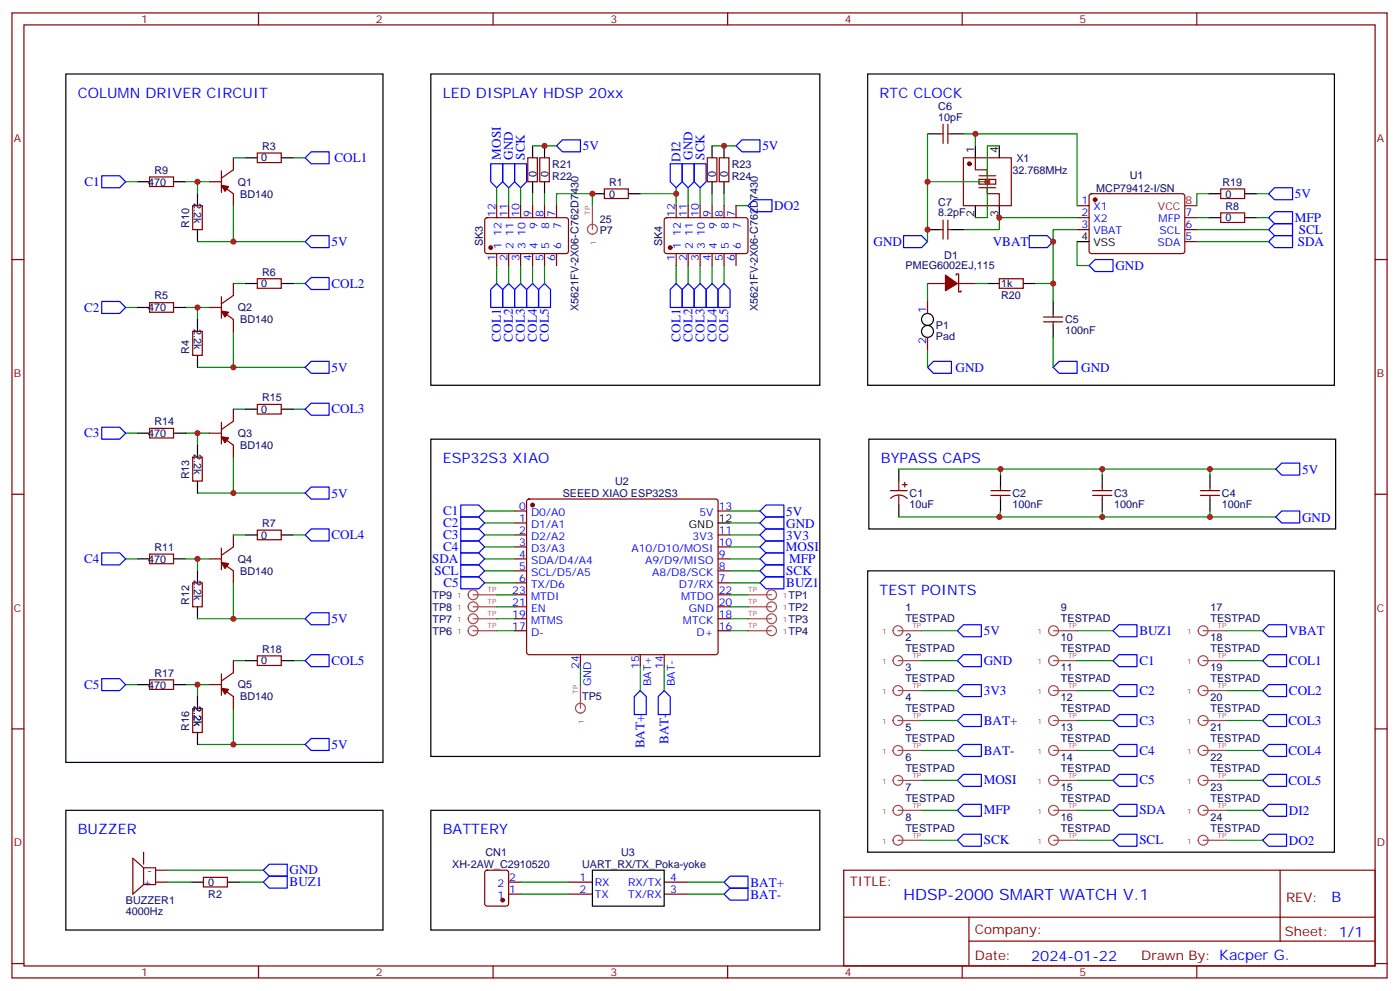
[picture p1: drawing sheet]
<svg xmlns="http://www.w3.org/2000/svg" width="413mm" height="292mm" viewBox="0 0 413 292" stroke-linecap="round" stroke-linejoin="round" font-family="sans-serif">
<g fill="none" stroke="#870000" stroke-width=".35">
<path d="M3.5 3.8h405.4v284.3h-405.4zM7.1 7.3h398.2v277.3h-398.2zM76.2 3.8v3.5M145.3 3.8v3.5M214.5 3.8v3.5M283.6 3.8v3.5M352.8 3.8v3.5M276.9 39.4h1.1M278 36.6v5.7M279.4 36.6v5.7M279.4 39.4h1.1M44.1 52.1h7.1v2.9h-7.1z"/>
<path d="M61.7 53.6h3.6M65.3 50.4v6.3M66.3 55.3l2.5 1.8v3.5M68.8 46.5v3.5l-3.5 2.5M75.8 45.1h7.1v2.8h-7.1zM155.6 46.5h2.8v7.1h-2.8zM159.1 46.5h2.8v7.1h-2.8zM178.2 55.7h7v2.8h-7zM208.5 46.5h2.8v7.1h-2.8zM212 46.5h2.8v7.1h-2.8zM284 46.5h14.1v14.1h-14.1zM287.5 46.5v3.5h3.5v1.8"/>
<path d="M288.6 52.8h4.9v1.5h-4.9zM291 55.3v1.8h3.6v3.5M321.3 57.3l.4-.2h27.1l.4 .7v16.5l-.7 .4h-27l-.5-.7v-16.2zM359.8 55.7h7.1v2.8h-7.1zM3.5 76.5h3.6M56.8 60.6h2.8v7.1h-2.8zM143.1 64.3l.5-.2 23.5 .1 .5 .6-.1 9.5-.6 .4h-23.6l-.4-.7v-9.2zM146.4 60.6v3.5M146.4 74.7v3.5M149.9 60.6v3.5M149.9 74.7v3.5M153.5 60.6v3.5"/>
<path d="M153.5 74.7v3.5M157 60.6v3.5M157 74.7v3.5M160.5 60.6v3.5M160.5 74.7v3.5M164 60.6v3.5M164 74.7v3.5M196 64.3l.5-.2 23.6 .1 .4 .6-.1 9.5-.6 .4h-23.6l-.4-.7v-9.2zM199.3 60.6v3.5M199.3 74.7v3.5M202.8 60.6v3.5M202.8 74.7v3.5"/>
<path d="M206.4 60.6v3.5M206.4 74.7v3.5M209.9 60.6v3.5M209.9 74.7v3.5M213.4 60.6v3.5M213.4 74.7v3.5M217 60.6v3.5M217 74.7v3.5M276.9 67.7h1.1M278 64.8v5.7M279.4 67.7h1.1M279.4 64.8v5.7"/>
<path d="M317.5 60.6h3.5M317.5 64.1h3.5M317.5 67.7h3.5M349.2 64.1h3.6M349.2 67.7h3.6M349.2 71.2h3.6M359.8 62.7h7.1v2.8h-7.1zM405.3 76.5h3.6M44.1 89.2h7.1v2.8h-7.1zM56.8 97.6h2.8v7.1h-2.8zM61.7 90.6h3.6M65.3 87.4v6.4"/>
<path d="M66.3 92.4l2.5 1.7v3.5M68.8 83.5v3.6l-3.5 2.4M75.8 82.1h7.1v2.8h-7.1zM273.4 83.5h5.3M273.4 88.8v3.6M273.4 99.4v3.5M281.9 81.1v-.4h.7v5.3h.7v-.3M282.2 83.5h5.3M294.6 82.1h7v2.8h-7zM307.6 94.8h5.7M307.6 93.4h5.7M310.4 92.4v1"/>
<path d="M310.4 94.8v1.1M75.8 119.2h7.1v2.8h-7.1zM44.1 126.2h7.1v2.8h-7.1zM56.8 134.7h2.8v7h-2.8zM61.7 127.6h3.6M65.3 124.5v6.3M66.3 129.4l2.5 1.8v3.5M68.8 120.6v3.5l-3.5 2.5M3.5 145.6h3.6M68.8 157.6v3.5l-3.5 2.5M75.8 156.2h7.1v2.8h-7.1zM151.7 150.6h3.5"/>
<path d="M151.7 154.1h3.5M151.7 157.6h3.5M155.5 147.2l.4-.2h55.1l.5 .2 .2 .5v44.5l-.3 .5-.4 .2h-55.1l-.5-.2-.2-.5v-44.5zM211.7 150.6h3.5M211.7 157.6h3.5M262.5 144.6h4.9M262.5 146.8a3.5 3.5 0 0 1 4.9 .1M264.9 141.7v2.9M264.9 146v2.8M266 142.8h1.4M266.7 142.1v1.4M292.1 144.6h5.6"/>
<path d="M292.1 146h5.6M294.9 143.5v1.1M294.9 146v1M322.1 144.6h5.6M322.1 146h5.6M324.9 143.5v1.1M324.9 146v1M353.8 144.6h5.7M353.8 146h5.7M356.7 143.5v1.1M356.7 146v1M405.3 145.6h3.6"/>
<path d="M44.1 163.3h7.1v2.8h-7.1zM56.8 171.7h2.8v7.1h-2.8zM61.7 164.7h3.6M65.3 161.5v6.4M66.3 166.4l2.5 1.8v3.5M151.7 161.1h3.5M151.7 164.7h3.5M151.7 168.2h3.5M151.7 171.7h3.5M151.7 175.3h3.5M151.7 178.8h3.5M211.7 161.1h3.5"/>
<path d="M211.7 164.7h3.5M211.7 168.2h3.5M211.7 171.7h3.5M211.7 175.3h3.5M211.7 178.8h3.5M65.3 198.5v6.4M68.8 194.7v3.5l-3.5 2.5M75.8 193.3h7.1v2.8h-7.1zM151.7 182.3h3.5M151.7 185.8h3.5M171.1 192.9v3.5M188.7 192.9v3.5"/>
<path d="M195.8 192.9v3.5M211.7 182.3h3.5M211.7 185.8h3.5M3.5 214.8h3.6M44.1 200.3h7.1v2.8h-7.1zM56.8 208.8h2.8v7h-2.8zM61.7 201.7h3.6M66.3 203.5l2.5 1.7v3.6M405.3 214.8h3.6M42.3 251.1v3.5M42.3 255.7v4.9M42.3 255.7h3.6v4.9h-3.6"/>
<path d="M42.3 255.7l-3.1-2.8v10.6l3.1-2.9M45.9 256.4h3.5M45.9 259.9h3.5M60 258.5h7v2.8h-7zM143.1 256.6l.5-.2h5.6l.7 .4v9.5l-.4 .6-5.9 .1-.7-.5v-9.4zM149.9 259.9h3.6M167.6 259.9h7M195.8 259.9h7M248.7 256.4h156.6v28.2h-156.6zM377.3 256.4v20.9M149.9 263.5h3.6M167.6 263.5h7"/>
<path d="M195.8 263.5h7M248.7 270.2h156.5M285.6 277.3h119.6M285.6 270.2v14.2M3.5 283.9h3.6M76.2 284.6v3.5M145.3 284.6v3.5M214.5 284.6v3.5M283.6 284.6v3.5M352.8 284.6v3.5M405.3 283.9h3.6"/>
</g>
<g fill="#870000" stroke="#870000" stroke-width=".35">
<path d="M65.3 54.6l2.1 .4-1.1 1.4z"/>
<path d="M65.3 91.7l2.1 .3-1.1 1.4z"/>
<path d="M65.3 165.7l2.1 .4-1.1 1.4z"/>
<path d="M65.3 128.7l2.1 .3-1.1 1.5z"/>
<path d="M65.3 202.8l2.1 .3-1.1 1.4z"/>
<path d="M278.7 81.1l3.5 2.4-3.5 2.2z"/>
<circle cx="157" cy="148.8" r=".53"/>
<circle cx="322.8" cy="58.8" r=".53"/>
<circle cx="148.2" cy="265.2" r=".53"/>
<circle cx="285.7" cy="48.3" r=".53"/>
<circle cx="144.6" cy="73" r=".53"/>
<circle cx="197.6" cy="73" r=".53"/>
</g>
<g fill="none" stroke="#000" stroke-width=".35">
<path d="M19.4 21.8h93.5v202.8h-93.5zM127 21.8h114.7v91.7h-114.7zM255.8 21.8h137.5v91.7h-137.5zM273.4 39.4h3.5M280.5 39.4h3.5M40.6 53.6h3.5M51.2 53.6h3.5M58.2 57.1v3.5M72.3 46.5h3.5M82.9 46.5h3.5M157 43v3.5M157 53.6v3.5"/>
<path d="M160.5 43v3.5M160.5 53.6v3.5M174.6 57.1h3.6M185.2 57.1h3.5M209.9 43v3.5M209.9 53.6v3.5M213.4 43v3.5M213.4 53.6v3.5M287.5 43v3.5M294.6 43v3.5M356.3 57.1h3.5M366.9 57.1h3.5"/>
<path d="M58.2 67.7v3.5M273.4 67.7h3.5M280.5 67.7h3.5M287.5 60.6v3.5M294.6 60.6v3.5M317.5 71.2h3.5M356.3 64.1h3.5M366.9 64.1h3.5M40.6 90.6h3.5M51.2 90.6h3.5M58.2 94.1v3.5M72.3 83.5h3.5"/>
<path d="M82.9 83.5h3.5M291 83.5h3.6M301.6 83.5h3.6M310.4 88.8v3.6M310.4 95.9v3.5M58.2 104.7v3.5M40.6 127.6h3.5M51.2 127.6h3.5M58.2 131.2v3.5M72.3 120.6h3.5M82.9 120.6h3.5M127 129.4h114.7v93.5h-114.7z"/>
<path d="M256.1 129.4h137.6v26.5h-137.6zM264.9 138.2v3.5M294.9 140v3.5M324.9 140v3.5M356.7 140v3.5M58.2 141.7v3.6M72.3 157.6h3.5M82.9 157.6h3.5M211.7 154.1h3.5M264.9 148.8v3.5M294.9 147v3.6M324.9 147v3.6"/>
<path d="M356.7 147v3.6M40.6 164.7h3.5M51.2 164.7h3.5M58.2 168.2v3.5M58.2 178.8v3.5M255.8 168.2h137.5v82.9h-137.5zM72.3 194.7h3.5M82.9 194.7h3.5M40.6 201.7h3.5M51.2 201.7h3.5M58.2 205.2v3.6M58.2 215.8v3.6"/>
<path d="M19.4 238.8h93.5v35.2h-93.5zM127 238.8h114.7v35.2h-114.7zM56.4 259.9h3.6M67 259.9h3.6M174.6 256.4h21.2v10.6h-21.2z"/>
<circle cx="273.4" cy="94.1" r="1.76"/>
<circle cx="273.4" cy="97.6" r="1.76"/>
</g>
<path d="M349.2 60.6h3.6" fill="none" stroke="#f00" stroke-width=".35"/>
<g fill="none" stroke="#00f" stroke-width=".35">
<path d="M30 51.8h5.3l1.7 1.8-1.7 1.7h-5.3zM91.7 44.7h5.3v3.6h-5.3l-1.7-1.8zM144.6 48.3h3.6v5.3l-1.8 1.7-1.8-1.7zM148.2 48.3h3.5v5.3l-1.8 1.7-1.7-1.7zM151.7 48.3h3.5v5.3l-1.7 1.7-1.8-1.7zM164 43l1.8-1.8h5.3v3.5h-5.3zM197.6 48.3h3.5v5.3l-1.8 1.7-1.7-1.7zM201.1 48.3h3.5v5.3l-1.8 1.7-1.7-1.7zM204.6 48.3h3.5v5.3l-1.7 1.7-1.8-1.7zM217 43l1.7-1.8h5.3v3.5h-5.3zM373.9 57.1l1.8-1.8h5.3v3.5h-5.3zM90 71.2l1.7-1.8h5.3v3.6h-5.3z"/>
<path d="M220.5 60.6l1.7-1.8h5.3v3.6h-5.3zM266.3 69.4h5.3l1.8 1.8-1.8 1.8h-5.3zM303.4 69.4h5.3l1.7 1.8-1.7 1.8h-5.3zM321 78.2l1.8-1.7h5.3v3.5h-5.3zM373.9 71.2l1.8-1.8h5.3v3.6h-5.3zM373.9 67.7l1.8-1.8h5.3v3.5h-5.3zM373.9 64.1l1.8-1.7h5.3v3.5h-5.3zM30 88.8h5.3l1.7 1.8-1.7 1.8h-5.3zM90 83.5l1.7-1.7h5.3v3.5h-5.3zM146.4 83.5l1.8 1.8v5.3h-3.6v-5.3zM149.9 83.5l1.8 1.8v5.3h-3.5v-5.3zM153.5 83.5l1.7 1.8v5.3h-3.5v-5.3z"/>
<path d="M157 83.5l1.7 1.8v5.3h-3.5v-5.3zM158.7 85.3l1.8-1.8 1.8 1.8v5.3h-3.6zM199.3 83.5l1.8 1.8v5.3h-3.5v-5.3zM202.8 83.5l1.8 1.8v5.3h-3.5v-5.3zM206.4 83.5l1.7 1.8v5.3h-3.5v-5.3zM208.1 85.3l1.8-1.8 1.8 1.8v5.3h-3.6zM213.4 83.5l1.8 1.8v5.3h-3.5v-5.3zM90 108.2l1.7-1.7h5.3v3.5h-5.3zM273.4 108.2l1.8-1.7h5.3v3.5h-5.3zM310.4 108.2l1.8-1.7h5.3v3.5h-5.3zM30 125.9h5.3l1.7 1.7-1.7 1.8h-5.3zM90 120.6l1.7-1.8h5.3v3.5h-5.3z"/>
<path d="M376.1 138.2l1.7-1.7h5.3v3.5h-5.3zM90 157.6l1.7-1.7h5.3v3.5h-5.3zM90 145.3l1.7-1.8h5.3v3.5h-5.3zM135.8 148.8h5.3l1.8 1.8-1.8 1.7h-5.3zM135.8 152.3h5.3l1.8 1.8-1.8 1.8h-5.3zM135.8 155.9h5.3l1.8 1.7-1.8 1.8h-5.3zM135.8 159.4h5.3l1.8 1.7-1.8 1.8h-5.3zM224 154.1l1.8-1.8h5.3v3.6h-5.3zM224 150.6l1.8-1.8h5.3v3.5h-5.3zM224 157.6l1.8-1.7h5.3v3.5h-5.3zM376.1 152.3l1.7-1.7h5.3v3.5h-5.3zM30 162.9h5.3l1.7 1.8-1.7 1.7h-5.3z"/>
<path d="M135.8 170h5.3l1.8 1.7-1.8 1.8h-5.3zM135.8 162.9h5.3l1.8 1.8-1.8 1.7h-5.3zM135.8 166.4h5.3l1.8 1.8-1.8 1.8h-5.3zM224 161.1l1.8-1.7h5.3v3.5h-5.3zM224 168.2l1.8-1.8h5.3v3.6h-5.3zM224 171.7l1.8-1.7h5.3v3.5h-5.3zM224 164.7l1.8-1.8h5.3v3.5h-5.3zM30 200h5.3l1.7 1.7-1.7 1.8h-5.3zM90 182.3l1.7-1.7h5.3v3.5h-5.3zM90 194.7l1.7-1.8h5.3v3.5h-5.3zM282.2 185.8l1.8-1.7h5.3v3.5h-5.3zM282.2 194.7l1.8-1.8h5.3v3.5h-5.3z"/>
<path d="M328.1 185.8l1.7-1.7h5.3v3.5h-5.3zM328.1 194.7l1.7-1.8h5.3v3.5h-5.3zM372.2 185.8l1.7-1.7h5.3v3.5h-5.3zM372.2 194.7l1.7-1.8h5.3v3.5h-5.3zM90 219.4l1.7-1.8h5.3v3.5h-5.3zM187 205.2l1.7-1.7 1.8 1.7v5.3h-3.5zM194 205.2l1.8-1.7 1.8 1.7v5.3h-3.6zM282.2 203.5l1.8-1.8h5.3v3.5h-5.3zM282.2 212.3l1.8-1.8h5.3v3.6h-5.3zM328.1 212.3l1.7-1.8h5.3v3.6h-5.3zM329.8 201.7h5.3v3.5h-5.3l-1.7-1.7zM372.2 212.3l1.7-1.8h5.3v3.6h-5.3z"/>
<path d="M373.9 201.7h5.3v3.5h-5.3l-1.7-1.7zM282.2 221.1l1.8-1.7h5.3v3.5h-5.3zM282.2 229.9l1.8-1.7h5.3v3.5h-5.3zM282.2 238.8l1.8-1.8h5.3v3.5h-5.3zM328.1 221.1l1.7-1.7h5.3v3.5h-5.3zM328.1 238.8l1.7-1.8h5.3v3.5h-5.3zM329.8 228.2h5.3v3.5h-5.3l-1.7-1.8zM372.2 221.1l1.7-1.7h5.3v3.5h-5.3zM372.2 229.9l1.7-1.7h5.3v3.5h-5.3zM373.9 237h5.3v3.5h-5.3l-1.7-1.7zM77.6 259.9l1.8-1.7h5.3v3.5h-5.3zM77.6 256.4l1.8-1.8h5.3v3.6h-5.3z"/>
<path d="M215.2 258.2h5.3v3.5h-5.3l-1.8-1.8zM282.2 247.6l1.8-1.8h5.3v3.5h-5.3zM328.1 247.6l1.7-1.8h5.3v3.5h-5.3zM372.2 247.6l1.7-1.8h5.3v3.5h-5.3zM213.4 263.5l1.8-1.8h5.3v3.5h-5.3z"/>
</g>
<g fill="none" stroke="#008700" stroke-width=".35">
<path d="M273.4 39.4v31.8M284 39.4h3.5M37 53.6h3.6M54.7 53.6h7M58.2 53.6v3.5M68.8 46.5h3.5M86.4 46.5h3.6M146.4 55.3v5.3M149.9 55.3v5.3M153.5 55.3v5.3M157 43h7M157 57.1v3.5"/>
<path d="M160.5 57.1v3.5M188.7 57.1h10.6v3.5M199.3 55.3v1.8M202.8 55.3v5.3M206.4 55.3v5.3M209.9 57.1v3.5M209.9 43h7.1M213.4 57.1v3.5M273.4 53.6h17.6M287.5 43v-3.6h30v21.2M294.6 43h-3.6v21.1h-3.5M356.3 57.1h-3.5v3.5"/>
<path d="M370.4 57.1h3.5M58.2 71.2h31.8M68.8 60.6v10.6M146.4 78.2v5.3M149.9 78.2v5.3M153.5 78.2v5.3M157 78.2v5.3M160.5 78.2v5.3M164 60.6v-3.5h10.6v3.5M199.3 78.2v5.3M202.8 78.2v5.3M206.4 78.2v5.3"/>
<path d="M209.9 78.2v5.3M213.4 78.2v5.3M217 60.6h3.5M317.5 71.2v7h3.5M317.5 64.1h-22.9v3.6h-10.6M317.5 67.7h-7.1v15.8h-5.2M352.8 71.2h21.1M352.8 64.1h3.5M352.8 67.7h21.1M370.4 64.1h3.5M37 90.6h3.6M54.7 90.6h7"/>
<path d="M58.2 90.6v3.5M68.8 97.6v10.6M68.8 83.5h3.5M86.4 83.5h3.6M273.4 83.5v5.3M287.5 83.5h3.5M310.4 83.5v5.3M310.4 99.4v8.8M58.2 108.2h31.8M273.4 102.9v5.3M37 127.6h3.6M54.7 127.6h7"/>
<path d="M58.2 127.6v3.6M68.8 134.7v10.6M68.8 120.6h3.5M86.4 120.6h3.6M264.9 138.2h111.2M294.9 138.2v1.8M324.9 138.2v1.8M356.7 138.2v1.8M58.2 145.3h31.8M68.8 157.6h3.5M86.4 157.6h3.6M142.9 150.6h8.8"/>
<path d="M142.9 154.1h8.8M142.9 157.6h8.8M215.2 150.6h8.8M215.2 154.1h8.8M215.2 157.6h8.8M264.9 152.3h111.2M294.9 150.6l-.3 1.7M324.9 150.6v1.7M356.7 150.6v1.7M37 164.7h3.6M54.7 164.7h7M58.2 164.7v3.5"/>
<path d="M68.8 171.7v10.6M142.9 161.1h8.8M142.9 164.7h8.8M142.9 168.2h8.8M142.9 171.7h8.8M146.4 175.3h5.3M146.4 178.8h5.3M215.2 161.1h8.8M215.2 164.7h8.8M215.2 168.2h8.8M215.2 171.7h8.8M215.2 175.3h5.3"/>
<path d="M215.2 178.8h5.3M58.2 182.3h31.8M68.8 194.7h3.5M86.4 194.7h3.6M146.4 182.3h5.3M146.4 185.8h5.3M171.1 196.4v5.3M188.7 196.4v7.1M195.8 196.4v7.1M215.2 182.3h5.3M215.2 185.8h5.3M271.6 194.7h10.6"/>
<path d="M271.6 185.8h10.6M317.5 194.7h10.6M317.5 185.8h10.6M361.6 194.7h10.6M361.6 185.8h10.6M37 201.7h3.6M54.7 201.7h7M58.2 201.7v3.5M58.2 219.4h31.8M68.8 208.8v10.6M271.6 203.5h10.6M271.6 212.3h10.6"/>
<path d="M317.5 203.5h10.6M317.5 212.3h10.6M361.6 203.5h10.6M361.6 212.3h10.6M271.6 221.1h10.6M271.6 229.9h10.6M271.6 238.8h10.6M317.5 221.1h10.6M317.5 229.9h10.6M317.5 238.8h10.6M361.6 221.1h10.6M361.6 229.9h10.6"/>
<path d="M361.6 238.8h10.6M49.4 256.4h28.2M49.4 259.9h7M70.6 259.9h7M153.5 259.9h14.1M202.8 259.9h10.6M271.6 247.6h10.6M317.5 247.6h10.6M361.6 247.6h10.6M153.5 263.5h14.1M202.8 263.5h10.6"/>
</g>
<g fill="none" stroke="#a64a4a" stroke-width=".35">
<path d="M174.6 60.6v7M139.5 175.3h6.9M139.5 178.8h6.9M220.5 175.3h6.9M220.5 178.8h6.9M139.5 185.8h6.9M139.5 182.3h6.9M220.5 185.8h6.9M220.5 182.3h6.9M263.2 194.7a1.45 1.45 0 0 1 2.1-1.4 1.45 1.45 0 0 1 .4 2.4 1.45 1.45 0 0 1-2.4-.6l-.1-.4M264.7 185.8h6.9M264.7 194.7h6.9"/>
<path d="M309.1 194.7a1.45 1.45 0 0 1 2-1.4 1.45 1.45 0 0 1 .4 2.4 1.45 1.45 0 0 1-2.3-.6l-.1-.4M310.6 185.8h6.9M310.6 194.7h6.9M353.2 194.7a1.45 1.45 0 0 1 2-1.4 1.45 1.45 0 0 1 .4 2.4 1.45 1.45 0 0 1-2.3-.6l-.1-.4M354.7 185.8h6.9M354.7 194.7h6.9M171.1 201.7v7M264.7 203.5h6.9M264.7 212.3h6.9M310.6 203.5h6.9M310.6 212.3h6.9M354.7 203.5h6.9"/>
<path d="M354.7 212.3h6.9M263.2 221.1a1.45 1.45 0 0 1 2.1-1.3 1.45 1.45 0 0 1 .4 2.4 1.45 1.45 0 0 1-2.4-.6l-.1-.5M264.7 221.1h6.9M264.7 229.9h6.9M264.7 238.8h6.9M309.1 221.1a1.45 1.45 0 0 1 2-1.3 1.45 1.45 0 0 1 .4 2.4 1.45 1.45 0 0 1-2.3-.6l-.1-.5M310.6 221.1h6.9M310.6 229.9h6.9M310.6 238.8h6.9M353.2 221.1a1.45 1.45 0 0 1 2-1.3 1.45 1.45 0 0 1 .4 2.4 1.45 1.45 0 0 1-2.3-.6l-.1-.5M354.7 221.1h6.9M354.7 229.9h6.9"/>
<path d="M354.7 238.8h6.9M264.7 247.6h6.9M310.6 247.6h6.9M354.7 247.6h6.9"/>
<circle cx="174.6" cy="67.6" r="1.45"/>
<circle cx="139.5" cy="178.8" r="1.45"/>
<circle cx="139.5" cy="175.3" r="1.45"/>
<circle cx="227.4" cy="175.3" r="1.45"/>
<circle cx="227.4" cy="178.8" r="1.45"/>
<circle cx="139.5" cy="185.8" r="1.45"/>
<circle cx="139.5" cy="182.3" r="1.45"/>
<circle cx="227.4" cy="182.3" r="1.45"/>
<circle cx="227.4" cy="185.8" r="1.45"/>
<circle cx="264.7" cy="185.8" r="1.45"/>
<circle cx="310.6" cy="185.8" r="1.45"/>
<circle cx="354.7" cy="185.8" r="1.45"/>
<circle cx="171.1" cy="208.7" r="1.45"/>
<circle cx="264.7" cy="203.5" r="1.45"/>
<circle cx="264.7" cy="212.3" r="1.45"/>
<circle cx="310.6" cy="212.3" r="1.45"/>
<circle cx="310.6" cy="203.5" r="1.45"/>
<circle cx="354.7" cy="212.3" r="1.45"/>
<circle cx="354.7" cy="203.5" r="1.45"/>
<circle cx="264.7" cy="238.8" r="1.45"/>
<circle cx="264.7" cy="229.9" r="1.45"/>
<circle cx="310.6" cy="238.8" r="1.45"/>
<circle cx="310.6" cy="229.9" r="1.45"/>
<circle cx="354.7" cy="229.9" r="1.45"/>
<circle cx="354.7" cy="238.8" r="1.45"/>
<circle cx="264.7" cy="247.6" r="1.45"/>
<circle cx="310.6" cy="247.6" r="1.45"/>
<circle cx="354.7" cy="247.6" r="1.45"/>
</g>
<path d="M288.6 51.8h4.9M288.6 55.3h4.9" fill="none" stroke="#871200" stroke-width=".35"/>
<g fill="#c00">
<circle cx="58.2" cy="53.6" r=".88"/>
<circle cx="68.8" cy="71.2" r=".88"/>
<circle cx="68.8" cy="108.2" r=".88"/>
<circle cx="58.2" cy="90.6" r=".88"/>
<circle cx="58.2" cy="164.7" r=".88"/>
<circle cx="68.8" cy="182.3" r=".88"/>
<circle cx="68.8" cy="145.3" r=".88"/>
<circle cx="58.2" cy="127.6" r=".88"/>
<circle cx="68.8" cy="219.4" r=".88"/>
<circle cx="58.2" cy="201.7" r=".88"/>
<circle cx="160.5" cy="43" r=".88"/>
<circle cx="213.4" cy="43" r=".88"/>
<circle cx="287.5" cy="39.4" r=".88"/>
<circle cx="273.4" cy="53.6" r=".88"/>
<circle cx="291" cy="53.6" r=".88"/>
<circle cx="294.6" cy="64.1" r=".88"/>
<circle cx="273.4" cy="67.7" r=".88"/>
<circle cx="310.4" cy="83.5" r=".88"/>
<circle cx="310.4" cy="71.2" r=".88"/>
<circle cx="294.9" cy="138.2" r=".88"/>
<circle cx="324.9" cy="138.2" r=".88"/>
<circle cx="356.7" cy="138.2" r=".88"/>
<circle cx="356.7" cy="152.3" r=".88"/>
<circle cx="324.9" cy="152.3" r=".88"/>
<circle cx="294.6" cy="152.3" r=".88"/>
<circle cx="199.3" cy="57.1" r=".88"/>
<circle cx="174.6" cy="57.1" r=".88"/>
</g>
<text font-size="4.6" fill="#00f" x="266.3" y="265.2">HDSP-2000 SMART WATCH V.1</text>
<g font-size="4.2" fill="#00f">
<text x="22.9" y="28.9">COLUMN DRIVER CIRCUIT</text>
<text x="130.5" y="28.9">LED DISPLAY HDSP 20xx</text>
<text x="259.3" y="28.9">RTC CLOCK</text>
<text x="130.5" y="136.5">ESP32S3 XIAO</text>
<text x="259.6" y="136.5">BYPASS CAPS</text>
<text x="259.3" y="175.3">TEST POINTS</text>
<text x="22.9" y="245.8">BUZZER</text>
<text x="130.5" y="245.8">BATTERY</text>
<text x="392.5" y="265.7">B</text>
<text x="304" y="283">2024-01-22</text>
</g>
<g font-size="3.9" fill="#00f">
<text x="98.6" y="47.8">COL1</text>
<text x="147.7" y="47" transform="rotate(-90 147.7 47)">MOSI</text>
<text x="151.2" y="47" transform="rotate(-90 151.2 47)">GND</text>
<text x="154.7" y="47" transform="rotate(-90 154.7 47)">SCK</text>
<text x="171.8" y="44.3">5V</text>
<text x="200.6" y="47.7" transform="rotate(-90 200.6 47.7)">DI2</text>
<text x="204.1" y="47" transform="rotate(-90 204.1 47)">GND</text>
<text x="207.6" y="47" transform="rotate(-90 207.6 47)">SCK</text>
<text x="224.7" y="44.3">5V</text>
<text x="24.9" y="54.8">C1</text>
<text x="381.7" y="58.3">5V</text>
<text x="228.2" y="61.9">DO2</text>
<text x="381.7" y="65.5">MFP</text>
<text x="382.8" y="68.9">SCL</text>
<text x="97.7" y="72.5">5V</text>
<text x="257.5" y="72.4">GND</text>
<text x="292.6" y="72.4">VBAT</text>
<text x="382.5" y="72.5">SDA</text>
<text x="328.8" y="79.5">GND</text>
<text x="97.7" y="84.9">COL2</text>
<text x="24.8" y="91.8">C2</text>
<text x="147.7" y="100.7" transform="rotate(-90 147.7 100.7)">COL1</text>
<text x="151.2" y="100.7" transform="rotate(-90 151.2 100.7)">COL2</text>
<text x="154.7" y="100.7" transform="rotate(-90 154.7 100.7)">COL3</text>
<text x="158.2" y="100.7" transform="rotate(-90 158.2 100.7)">COL4</text>
<text x="161.8" y="100.7" transform="rotate(-90 161.8 100.7)">COL5</text>
<text x="200.6" y="100.7" transform="rotate(-90 200.6 100.7)">COL1</text>
<text x="204.1" y="100.7" transform="rotate(-90 204.1 100.7)">COL2</text>
<text x="207.6" y="100.7" transform="rotate(-90 207.6 100.7)">COL3</text>
<text x="211.2" y="100.7" transform="rotate(-90 211.2 100.7)">COL4</text>
<text x="214.7" y="100.7" transform="rotate(-90 214.7 100.7)">COL5</text>
<text x="97.7" y="109.6">5V</text>
<text x="281.7" y="109.6">GND</text>
<text x="318.7" y="109.5">GND</text>
<text x="97.7" y="121.8">COL3</text>
<text x="24.8" y="128.9">C3</text>
<text x="383.8" y="139.6">5V</text>
<text x="97.7" y="146.6">5V</text>
<text x="130.6" y="151.8">C1</text>
<text x="130.6" y="155.3">C2</text>
<text x="231.8" y="155.5">GND</text>
<text x="231.8" y="151.9">5V</text>
<text x="383.8" y="153.7">GND</text>
<text x="97.7" y="158.8">COL4</text>
<text x="130.6" y="158.9">C3</text>
<text x="231.8" y="159">3V3</text>
<text x="24.8" y="165.9">C4</text>
<text x="127.4" y="165.9">SDA</text>
<text x="130.6" y="162.4">C4</text>
<text x="231.7" y="162.4">MOSI</text>
<text x="232.6" y="165.9">MFP</text>
<text x="128.1" y="169.5">SCL</text>
<text x="130.7" y="173">C5</text>
<text x="231.8" y="169.6">SCK</text>
<text x="231.8" y="173">BUZ1</text>
<text x="97.7" y="183.7">5V</text>
<text x="290" y="187.2">5V</text>
<text x="335.8" y="187">BUZ1</text>
<text x="379.9" y="187">VBAT</text>
<text x="97.7" y="195.9">COL5</text>
<text x="290" y="196">GND</text>
<text x="335.8" y="195.9">C1</text>
<text x="379.9" y="196">COL1</text>
<text x="24.8" y="203">C5</text>
<text x="290" y="204.8">3V3</text>
<text x="335.8" y="204.7">C2</text>
<text x="379.9" y="204.8">COL2</text>
<text x="290" y="213.6">BAT+</text>
<text x="335.8" y="213.5">C3</text>
<text x="379.8" y="213.5">COL3</text>
<text x="97.7" y="220.7">5V</text>
<text x="190" y="220.5" transform="rotate(-90 190 220.5)">BAT+</text>
<text x="197" y="219.3" transform="rotate(-90 197 219.3)">BAT-</text>
<text x="290" y="222.4">BAT-</text>
<text x="335.8" y="222.3">C4</text>
<text x="379.8" y="222.4">COL4</text>
<text x="290" y="231.1">MOSI</text>
<text x="335.8" y="231.1">C5</text>
<text x="379.8" y="231.2">COL5</text>
<text x="290" y="240">MFP</text>
<text x="335.8" y="240">SDA</text>
<text x="379.9" y="240">DI2</text>
<text x="290" y="248.8">SCK</text>
<text x="335.8" y="248.8">SCL</text>
<text x="379.9" y="248.8">DO2</text>
<text x="85.4" y="257.6">GND</text>
<text x="85.4" y="261.2">BUZ1</text>
<text x="221.2" y="261.3">BAT+</text>
<text x="221.2" y="264.8">BAT-</text>
</g>
<g font-size="3.9" fill="#800">
<text x="250.5" y="261">TITLE:</text>
<text x="379.1" y="265.7">REV:</text>
<text x="287.4" y="275.2">Company:</text>
<text x="378.7" y="275.8">Sheet: 1/1</text>
<text x="287.4" y="282.9">Date:</text>
<text x="336.4" y="282.9">Drawn By: Kacper G.</text>
</g>
<g font-size="3.2" fill="#800">
<text x="41.6" y="6.8">1</text>
<text x="110.8" y="6.8">2</text>
<text x="179.9" y="6.8">3</text>
<text x="249.1" y="6.8">4</text>
<text x="318.2" y="6.8">5</text>
<text x="4.1" y="41.9">A</text>
<text x="405.9" y="41.9">A</text>
<text x="4.1" y="111.1">B</text>
<text x="405.9" y="111.1">B</text>
<text x="4.1" y="180.2">C</text>
<text x="405.9" y="180.2">C</text>
<text x="4.1" y="249.3">D</text>
<text x="405.9" y="249.3">D</text>
<text x="41.6" y="287.6">1</text>
<text x="110.8" y="287.6">2</text>
<text x="179.9" y="287.6">3</text>
<text x="249.1" y="287.6">4</text>
<text x="318.2" y="287.6">5</text>
</g>
<g font-size="3.2" fill="#000080">
<text x="276.6" y="35.6">10pF</text>
<text x="276.6" y="32.3">C6</text>
<text x="77" y="47.6">0</text>
<text x="77.3" y="44.1">R3</text>
<text x="299.6" y="47.6">X1</text>
<text x="45.5" y="51.2">R9</text>
<text x="158.1" y="52.2" transform="rotate(-90 158.1 52.2)">0</text>
<text x="161.7" y="52.2" transform="rotate(-90 161.7 52.2)">0</text>
<text x="162.8" y="49.4">R21</text>
<text x="162.8" y="52.9">R22</text>
<text x="211" y="52.2" transform="rotate(-90 211 52.2)">0</text>
<text x="214.6" y="52.2" transform="rotate(-90 214.6 52.2)">0</text>
<text x="215.7" y="49.4">R23</text>
<text x="215.7" y="52.9">R24</text>
<text x="298.5" y="51.2">32.768MHz</text>
<text x="333" y="52.7">U1</text>
<text x="43.6" y="54.7">470</text>
<text x="57.1" y="59.8" transform="rotate(90 57.1 59.8)">2.2k</text>
<text x="70.1" y="54.7">Q1</text>
<text x="70.8" y="58.2">BD140</text>
<text x="179.5" y="58.2">0</text>
<text x="179.6" y="54.7">R1</text>
<text x="323.2" y="56.5">MCP79412-I/SN</text>
<text x="360.3" y="54.7">R19</text>
<text x="361.2" y="58.2">0</text>
<text x="176.8" y="65.8">25</text>
<text x="276.6" y="63.8">8.2pF</text>
<text x="276.6" y="60.6">C7</text>
<text x="361.2" y="65.3">0</text>
<text x="361.3" y="61.7">R8</text>
<text x="55.8" y="67.2" transform="rotate(-90 55.8 67.2)">R10</text>
<text x="176.8" y="69">P7</text>
<text x="142.3" y="72.5" transform="rotate(-90 142.3 72.5)">SK3</text>
<text x="195.2" y="72.5" transform="rotate(-90 195.2 72.5)">SK4</text>
<text x="278.4" y="76.4">D1</text>
<text x="77.3" y="81.2">R6</text>
<text x="266.9" y="79.4">PMEG6002EJ,115</text>
<text x="45.5" y="88.2">R5</text>
<text x="77" y="84.6">0</text>
<text x="295.1" y="88.2">R20</text>
<text x="295.1" y="84.7">1k</text>
<text x="43.6" y="91.8">470</text>
<text x="70.1" y="91.7">Q2</text>
<text x="70.8" y="95.2">BD140</text>
<text x="170.5" y="91.7" transform="rotate(-90 170.5 91.7)">X5621FV-2X06-C762D7430</text>
<text x="223.4" y="91.7" transform="rotate(-90 223.4 91.7)">X5621FV-2X06-C762D7430</text>
<text x="314" y="95.2">C5</text>
<text x="57.1" y="96.8" transform="rotate(90 57.1 96.8)">2.2k</text>
<text x="275.9" y="100.2">Pad</text>
<text x="275.9" y="97">P1</text>
<text x="314" y="98.4">100nF</text>
<text x="55.8" y="104.2" transform="rotate(-90 55.8 104.2)">R4</text>
<text x="77.3" y="118.2">R15</text>
<text x="45.5" y="125.3">R14</text>
<text x="77" y="121.6">0</text>
<text x="43.6" y="128.8">470</text>
<text x="70.1" y="128.7">Q3</text>
<text x="57.1" y="133.9" transform="rotate(90 57.1 133.9)">2.2k</text>
<text x="70.8" y="132.3">BD140</text>
<text x="55.8" y="141.2" transform="rotate(-90 55.8 141.2)">R13</text>
<text x="181.3" y="142.9">U2</text>
<text x="165.9" y="146.4">SEEED XIAO ESP32S3</text>
<text x="268.1" y="149.6">10uF</text>
<text x="268.1" y="146.4">C1</text>
<text x="298.4" y="149.6">100nF</text>
<text x="298.4" y="146.4">C2</text>
<text x="328.4" y="149.6">100nF</text>
<text x="328.4" y="146.4">C3</text>
<text x="360.2" y="149.6">100nF</text>
<text x="360.2" y="146.4">C4</text>
<text x="77.3" y="155.3">R7</text>
<text x="77" y="158.7">0</text>
<text x="43.6" y="165.9">470</text>
<text x="45.5" y="162.3">R11</text>
<text x="70.1" y="165.8">Q4</text>
<text x="57.1" y="170.9" transform="rotate(90 57.1 170.9)">2.2k</text>
<text x="70.8" y="169.3">BD140</text>
<text x="55.8" y="178.3" transform="rotate(-90 55.8 178.3)">R12</text>
<text x="127.5" y="179.9">TP8</text>
<text x="127.5" y="176.4">TP9</text>
<text x="232.4" y="176.4">TP1</text>
<text x="232.4" y="180">TP2</text>
<text x="127.5" y="183.5">TP7</text>
<text x="232.4" y="183.5">TP3</text>
<text x="266.9" y="183.3">TESTPAD</text>
<text x="266.9" y="180.2">1</text>
<text x="312.7" y="183.3">TESTPAD</text>
<text x="312.7" y="180.2">9</text>
<text x="356.8" y="183.3">TESTPAD</text>
<text x="356.8" y="180.2">17</text>
<text x="127.5" y="187">TP6</text>
<text x="232.4" y="187">TP4</text>
<text x="266.9" y="189">2</text>
<text x="312.7" y="189">10</text>
<text x="356.8" y="189">18</text>
<text x="77" y="195.7">0</text>
<text x="77.3" y="192.3">R18</text>
<text x="266.9" y="192.1">TESTPAD</text>
<text x="266.9" y="197.8">3</text>
<text x="312.7" y="192.1">TESTPAD</text>
<text x="312.7" y="197.8">11</text>
<text x="356.8" y="192.1">TESTPAD</text>
<text x="356.8" y="197.8">19</text>
<text x="43.6" y="202.9">470</text>
<text x="45.5" y="199.4">R17</text>
<text x="70.1" y="202.8">Q5</text>
<text x="266.9" y="201">TESTPAD</text>
<text x="312.7" y="201">TESTPAD</text>
<text x="356.8" y="201">TESTPAD</text>
<text x="57.1" y="208" transform="rotate(90 57.1 208)">2.2k</text>
<text x="70.8" y="206.4">BD140</text>
<text x="171.6" y="206.4">TP5</text>
<text x="266.9" y="209.8">TESTPAD</text>
<text x="266.9" y="206.6">4</text>
<text x="312.7" y="209.8">TESTPAD</text>
<text x="312.7" y="206.6">12</text>
<text x="356.8" y="209.8">TESTPAD</text>
<text x="356.8" y="206.6">20</text>
<text x="55.8" y="215.3" transform="rotate(-90 55.8 215.3)">R16</text>
<text x="266.9" y="215.4">5</text>
<text x="312.7" y="215.4">13</text>
<text x="356.8" y="215.4">21</text>
<text x="266.9" y="218.6">TESTPAD</text>
<text x="312.7" y="218.6">TESTPAD</text>
<text x="356.8" y="218.6">TESTPAD</text>
<text x="266.9" y="227.4">TESTPAD</text>
<text x="266.9" y="224.3">6</text>
<text x="312.7" y="227.4">TESTPAD</text>
<text x="312.7" y="224.3">14</text>
<text x="356.8" y="227.4">TESTPAD</text>
<text x="356.8" y="224.3">22</text>
<text x="266.9" y="233.1">7</text>
<text x="312.7" y="233.1">15</text>
<text x="356.8" y="233.1">23</text>
<text x="266.9" y="236.2">TESTPAD</text>
<text x="312.7" y="236.2">TESTPAD</text>
<text x="356.8" y="236.2">TESTPAD</text>
<text x="266.9" y="245.1">TESTPAD</text>
<text x="266.9" y="241.9">8</text>
<text x="312.7" y="245.1">TESTPAD</text>
<text x="312.7" y="241.9">16</text>
<text x="356.8" y="245.1">TESTPAD</text>
<text x="356.8" y="241.9">24</text>
<text x="133.3" y="255.8">XH-2AW_C2910520</text>
<text x="143.1" y="252.2">CN1</text>
<text x="171.6" y="255.8">UART_RX/TX_Poka-yoke</text>
<text x="183.1" y="252.1">U3</text>
<text x="61.4" y="261.1">0</text>
<text x="37.1" y="269.6">4000Hz</text>
<text x="37.1" y="266.5">BUZZER1</text>
<text x="61.4" y="264.6">R2</text>
</g>
<g font-size="3.2">
<text x="287.2" y="45.1" transform="rotate(-90 287.2 45.1)">1</text>
<text x="294.2" y="45.1" transform="rotate(-90 294.2 45.1)">4</text>
<text x="287.2" y="64" transform="rotate(-90 287.2 64)">2</text>
<text x="294.2" y="64" transform="rotate(-90 294.2 64)">3</text>
<text x="318.8" y="70.8">4</text>
<text x="322.3" y="72.6">VSS</text>
<text x="203.1" y="155.5">GND</text>
<text x="211.8" y="153.7">12</text>
</g>
<g font-size="3.2" fill="#00f">
<text x="146" y="64" transform="rotate(-90 146 64)">12</text>
<text x="149.6" y="64" transform="rotate(-90 149.6 64)">11</text>
<text x="153.1" y="64" transform="rotate(-90 153.1 64)">10</text>
<text x="156.6" y="64" transform="rotate(-90 156.6 64)">9</text>
<text x="160.2" y="64" transform="rotate(-90 160.2 64)">8</text>
<text x="163.7" y="64" transform="rotate(-90 163.7 64)">7</text>
<text x="199" y="64" transform="rotate(-90 199 64)">12</text>
<text x="202.5" y="64" transform="rotate(-90 202.5 64)">11</text>
<text x="206" y="64" transform="rotate(-90 206 64)">10</text>
<text x="209.5" y="64" transform="rotate(-90 209.5 64)">9</text>
<text x="213.1" y="64" transform="rotate(-90 213.1 64)">8</text>
<text x="216.6" y="64" transform="rotate(-90 216.6 64)">7</text>
<text x="318.8" y="60.3">1</text>
<text x="318.8" y="63.8">2</text>
<text x="322.3" y="62">X1</text>
<text x="322.3" y="65.5">X2</text>
<text x="341.5" y="65.5">MFP</text>
<text x="349.4" y="63.8">7</text>
<text x="147.8" y="69.5" transform="rotate(-90 147.8 69.5)">12</text>
<text x="151.3" y="69.5" transform="rotate(-90 151.3 69.5)">11</text>
<text x="154.9" y="69.5" transform="rotate(-90 154.9 69.5)">10</text>
<text x="158.4" y="67.5" transform="rotate(-90 158.4 67.5)">9</text>
<text x="161.9" y="67.5" transform="rotate(-90 161.9 67.5)">8</text>
<text x="165.5" y="67.5" transform="rotate(-90 165.5 67.5)">7</text>
<text x="200.7" y="69.5" transform="rotate(-90 200.7 69.5)">12</text>
<text x="204.3" y="69.5" transform="rotate(-90 204.3 69.5)">11</text>
<text x="207.8" y="69.5" transform="rotate(-90 207.8 69.5)">10</text>
<text x="211.3" y="67.5" transform="rotate(-90 211.3 67.5)">9</text>
<text x="214.8" y="67.5" transform="rotate(-90 214.8 67.5)">8</text>
<text x="218.4" y="67.5" transform="rotate(-90 218.4 67.5)">7</text>
<text x="318.8" y="67.3">3</text>
<text x="322.3" y="69.1">VBAT</text>
<text x="341.8" y="69.1">SCL</text>
<text x="349.4" y="70.8">5</text>
<text x="349.4" y="67.3">6</text>
<text x="146" y="76.9" transform="rotate(-90 146 76.9)">1</text>
<text x="147.8" y="73.4" transform="rotate(-90 147.8 73.4)">1</text>
<text x="149.6" y="76.9" transform="rotate(-90 149.6 76.9)">2</text>
<text x="151.3" y="73.4" transform="rotate(-90 151.3 73.4)">2</text>
<text x="153.1" y="76.9" transform="rotate(-90 153.1 76.9)">3</text>
<text x="154.9" y="73.4" transform="rotate(-90 154.9 73.4)">3</text>
<text x="156.6" y="76.9" transform="rotate(-90 156.6 76.9)">4</text>
<text x="158.4" y="73.4" transform="rotate(-90 158.4 73.4)">4</text>
<text x="160.2" y="76.9" transform="rotate(-90 160.2 76.9)">5</text>
<text x="161.9" y="73.4" transform="rotate(-90 161.9 73.4)">5</text>
<text x="163.7" y="76.9" transform="rotate(-90 163.7 76.9)">6</text>
<text x="165.5" y="73.4" transform="rotate(-90 165.5 73.4)">6</text>
<text x="199" y="76.9" transform="rotate(-90 199 76.9)">1</text>
<text x="200.7" y="73.4" transform="rotate(-90 200.7 73.4)">1</text>
<text x="202.5" y="76.9" transform="rotate(-90 202.5 76.9)">2</text>
<text x="204.3" y="73.4" transform="rotate(-90 204.3 73.4)">2</text>
<text x="206" y="76.9" transform="rotate(-90 206 76.9)">3</text>
<text x="207.8" y="73.4" transform="rotate(-90 207.8 73.4)">3</text>
<text x="209.5" y="76.9" transform="rotate(-90 209.5 76.9)">4</text>
<text x="211.3" y="73.4" transform="rotate(-90 211.3 73.4)">4</text>
<text x="213.1" y="76.9" transform="rotate(-90 213.1 76.9)">5</text>
<text x="214.8" y="73.4" transform="rotate(-90 214.8 73.4)">5</text>
<text x="216.6" y="76.9" transform="rotate(-90 216.6 76.9)">6</text>
<text x="218.4" y="73.4" transform="rotate(-90 218.4 73.4)">6</text>
<text x="341.2" y="72.6">SDA</text>
<text x="273" y="92.4" transform="rotate(-90 273 92.4)">1</text>
<text x="273" y="101.4" transform="rotate(-90 273 101.4)">2</text>
<text x="153" y="150.2">0</text>
<text x="153" y="153.7">1</text>
<text x="156.5" y="152">D0/A0</text>
<text x="156.5" y="155.5">D1/A1</text>
<text x="206.2" y="152">5V</text>
<text x="211.8" y="150.2">13</text>
<text x="153" y="157.3">2</text>
<text x="153" y="160.8">3</text>
<text x="156.5" y="159">D2/A2</text>
<text x="204.2" y="159">3V3</text>
<text x="211.8" y="160.8">10</text>
<text x="211.8" y="157.3">11</text>
<text x="153" y="164.3">4</text>
<text x="153" y="167.9">5</text>
<text x="156.5" y="162.6">D3/A3</text>
<text x="156.5" y="166.1">SDA/D4/A4</text>
<text x="186.1" y="162.6">A10/D10/MOSI</text>
<text x="190.2" y="166.1">A9/D9/MISO</text>
<text x="211.8" y="167.9">8</text>
<text x="211.8" y="164.3">9</text>
<text x="153" y="171.4">6</text>
<text x="156.5" y="169.6">SCL/D5/A5</text>
<text x="156.5" y="173.1">TX/D6</text>
<text x="192.2" y="169.6">A8/D8/SCK</text>
<text x="200.1" y="173.1">D7/RX</text>
<text x="211.8" y="171.4">7</text>
<text x="151" y="174.9">23</text>
<text x="151" y="178.4">21</text>
<text x="156.5" y="176.7">MTDI</text>
<text x="200.8" y="176.7">MTDO</text>
<text x="211.8" y="174.9">22</text>
<text x="211.8" y="178.4">20</text>
<text x="151" y="182">19</text>
<text x="151" y="185.5">17</text>
<text x="156.5" y="180.2">EN</text>
<text x="156.5" y="183.7">MTMS</text>
<text x="201.3" y="183.7">MTCK</text>
<text x="203.1" y="180.2">GND</text>
<text x="211.8" y="182">18</text>
<text x="211.8" y="185.5">16</text>
<text x="156.5" y="187.3">D-</text>
<text x="205.3" y="187.3">D+</text>
<text x="170.7" y="197.1" transform="rotate(-90 170.7 197.1)">24</text>
<text x="188.4" y="197.1" transform="rotate(-90 188.4 197.1)">15</text>
<text x="195.4" y="197.1" transform="rotate(-90 195.4 197.1)">14</text>
<text x="174.3" y="202.2" transform="rotate(-90 174.3 202.2)">GND</text>
<text x="191.9" y="202.2" transform="rotate(-90 191.9 202.2)">BAT+</text>
<text x="199" y="202.2" transform="rotate(-90 199 202.2)">BAT-</text>
<text x="43.4" y="257.5">-</text>
<text x="42.2" y="261">+</text>
<text x="146.6" y="261.3">2</text>
<text x="150.1" y="263.1">1</text>
<text x="150.1" y="259.6">2</text>
<text x="170.8" y="259.6">1</text>
<text x="170.8" y="263.1">2</text>
<text x="175.3" y="261">RX</text>
<text x="185.1" y="261">RX/TX</text>
<text x="197.6" y="263.1">3</text>
<text x="197.6" y="259.6">4</text>
<text x="146.6" y="264.9">1</text>
<text x="175.3" y="264.5">TX</text>
<text x="185.1" y="264.5">TX/RX</text>
</g>
<g font-size="3.2" fill="#f00">
<text x="341.3" y="62">VCC</text>
<text x="349.4" y="60.3">8</text>
</g>
<g font-size="2.1" fill="#a54b4b">
<text x="173.9" y="63.3" transform="rotate(-90 173.9 63.3)">TP</text>
<text x="175.7" y="72.3" transform="rotate(-90 175.7 72.3)">1</text>
<text x="134.8" y="179.8">1</text>
<text x="134.8" y="176.3">1</text>
<text x="143.7" y="178.1">TP</text>
<text x="143.7" y="174.6">TP</text>
<text x="220.6" y="174.6">TP</text>
<text x="220.6" y="178.1">TP</text>
<text x="230.8" y="176.3">1</text>
<text x="230.8" y="179.8">1</text>
<text x="134.8" y="183.4">1</text>
<text x="143.7" y="185.1">TP</text>
<text x="143.7" y="181.6">TP</text>
<text x="220.6" y="181.6">TP</text>
<text x="220.6" y="185.1">TP</text>
<text x="230.8" y="183.4">1</text>
<text x="269" y="185.1">TP</text>
<text x="314.8" y="185.1">TP</text>
<text x="358.9" y="185.1">TP</text>
<text x="134.8" y="186.9">1</text>
<text x="230.8" y="186.9">1</text>
<text x="260" y="186.9">1</text>
<text x="305.9" y="186.9">1</text>
<text x="349.9" y="186.9">1</text>
<text x="260" y="195.7">1</text>
<text x="269" y="194">TP</text>
<text x="305.9" y="195.7">1</text>
<text x="314.8" y="194">TP</text>
<text x="349.9" y="195.7">1</text>
<text x="358.9" y="194">TP</text>
<text x="269" y="202.8">TP</text>
<text x="314.8" y="202.8">TP</text>
<text x="358.9" y="202.8">TP</text>
<text x="170.4" y="204.4" transform="rotate(-90 170.4 204.4)">TP</text>
<text x="260" y="204.5">1</text>
<text x="305.9" y="204.5">1</text>
<text x="349.9" y="204.5">1</text>
<text x="172.1" y="213.4" transform="rotate(-90 172.1 213.4)">1</text>
<text x="260" y="213.3">1</text>
<text x="269" y="211.6">TP</text>
<text x="305.9" y="213.3">1</text>
<text x="314.8" y="211.6">TP</text>
<text x="349.9" y="213.3">1</text>
<text x="358.9" y="211.6">TP</text>
<text x="269" y="220.4">TP</text>
<text x="314.8" y="220.4">TP</text>
<text x="358.9" y="220.4">TP</text>
<text x="260" y="222.2">1</text>
<text x="305.9" y="222.2">1</text>
<text x="349.9" y="222.2">1</text>
<text x="260" y="231">1</text>
<text x="269" y="229.2">TP</text>
<text x="305.9" y="231">1</text>
<text x="314.8" y="229.2">TP</text>
<text x="349.9" y="231">1</text>
<text x="358.9" y="229.2">TP</text>
<text x="260" y="239.8">1</text>
<text x="269" y="238.1">TP</text>
<text x="305.9" y="239.8">1</text>
<text x="314.8" y="238.1">TP</text>
<text x="349.9" y="239.8">1</text>
<text x="358.9" y="238.1">TP</text>
<text x="260" y="248.6">1</text>
<text x="269" y="246.9">TP</text>
<text x="305.9" y="248.6">1</text>
<text x="314.8" y="246.9">TP</text>
<text x="349.9" y="248.6">1</text>
<text x="358.9" y="246.9">TP</text>
</g>
</svg>
